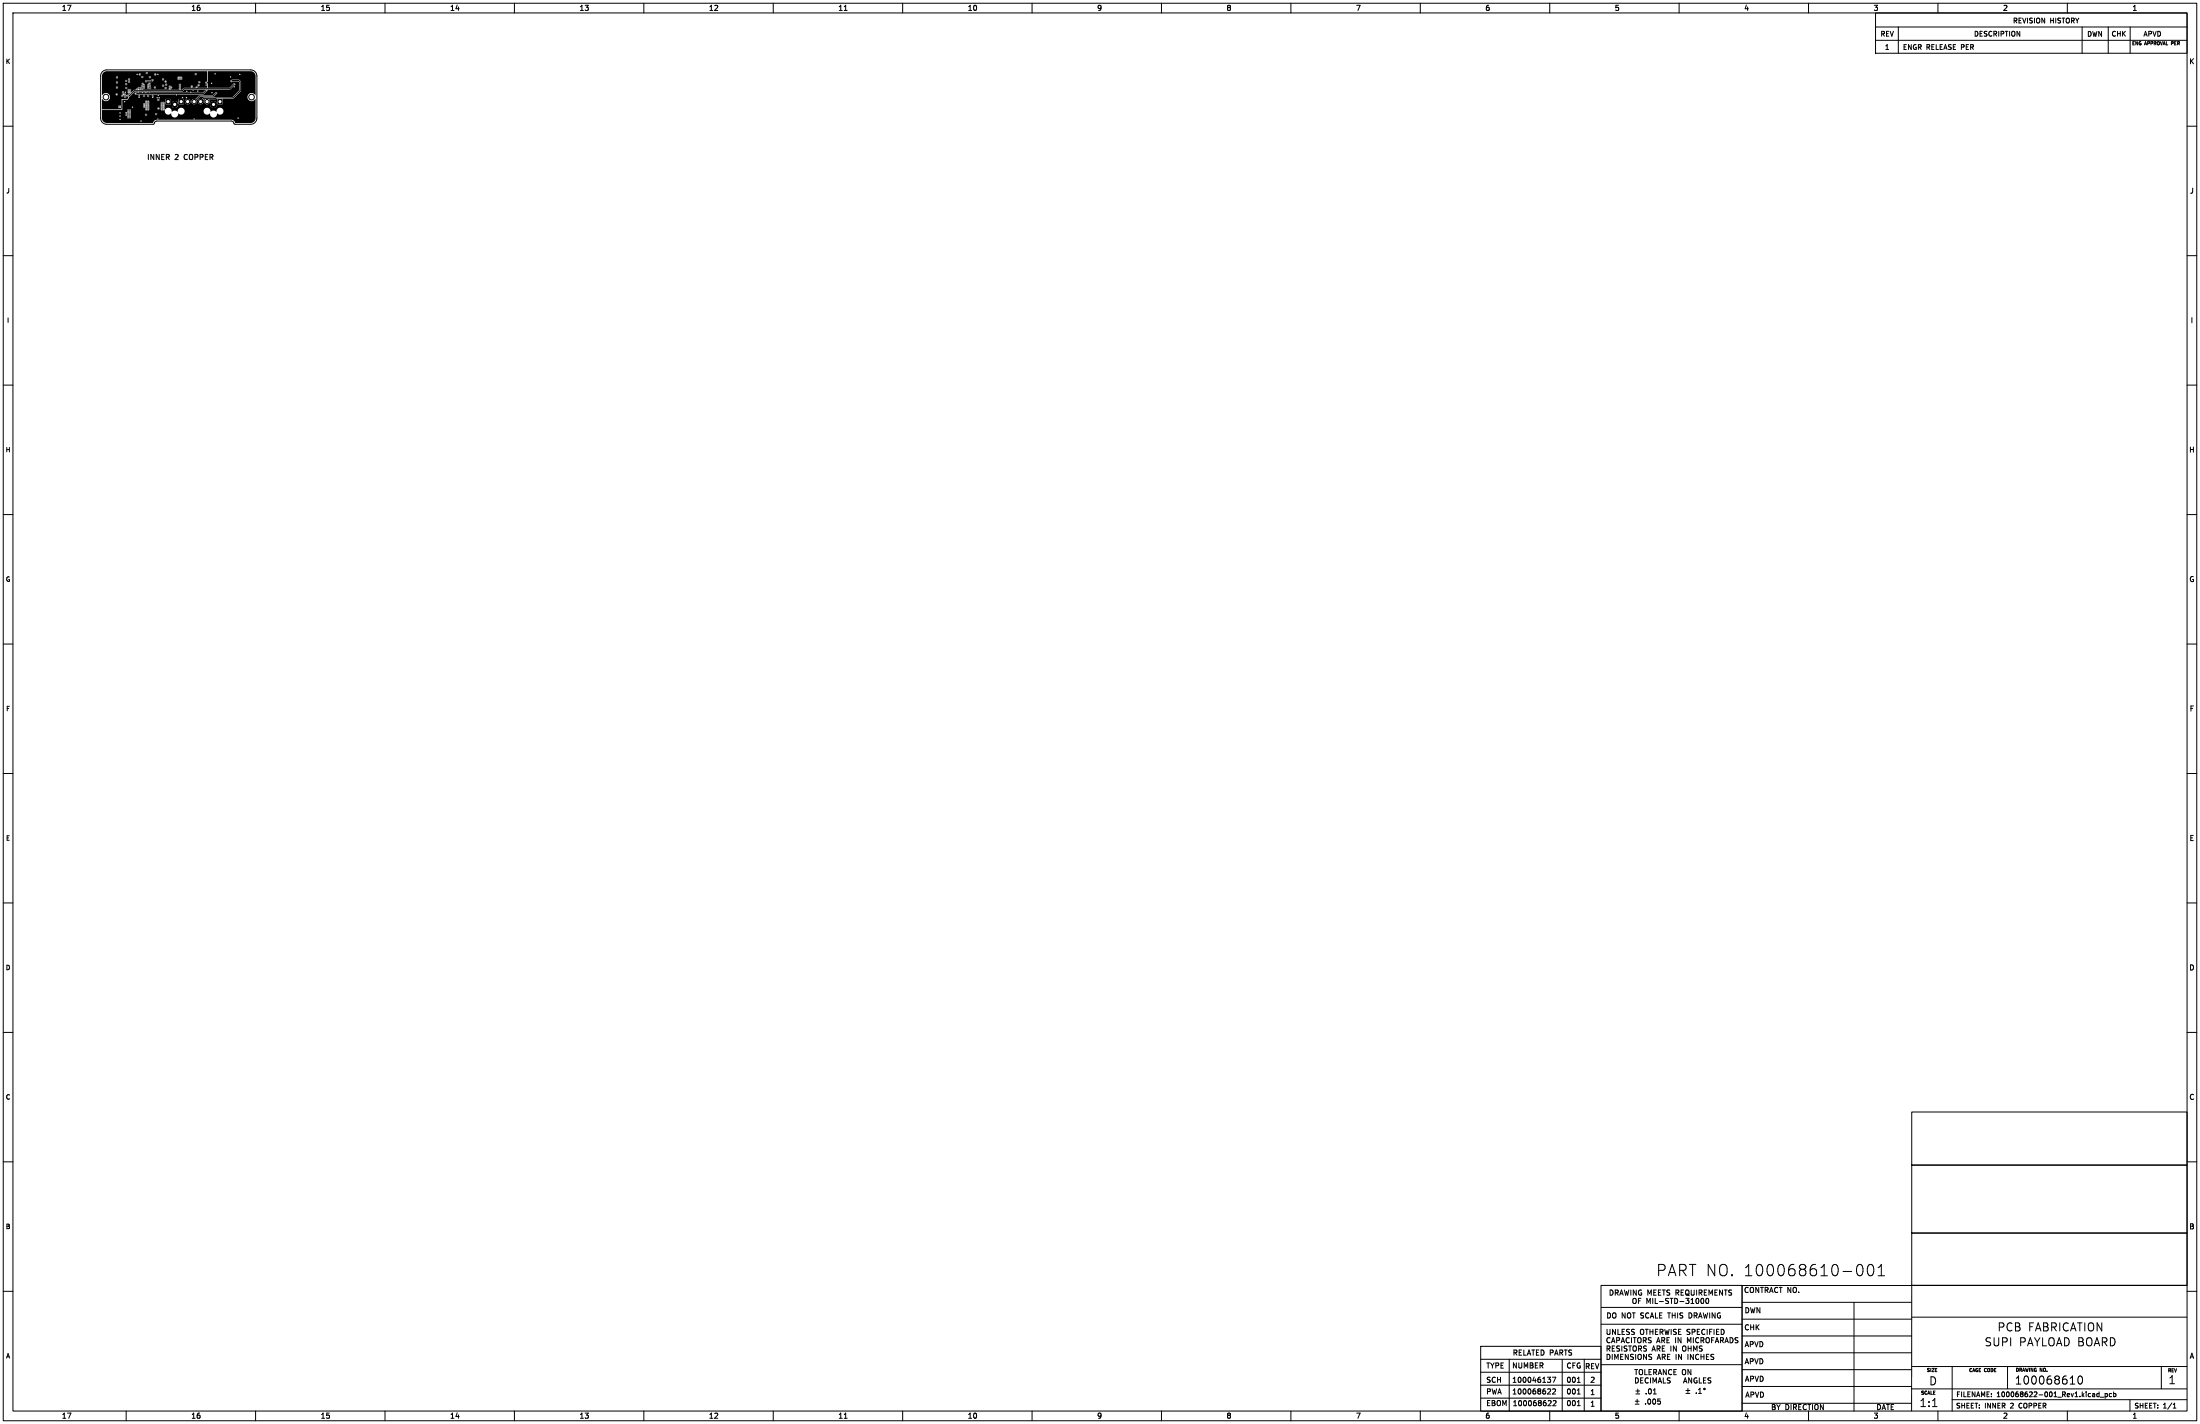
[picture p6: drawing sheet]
<svg xmlns="http://www.w3.org/2000/svg" width="864mm" height="559mm" viewBox="0 0 864 559" stroke-linecap="round" stroke-linejoin="round" font-family="sans-serif">
<g fill="none" stroke="#000" stroke-width=".39">
<path d="M1.3 1.3h861v556.2h-861zM5.1 5.1h853.4v548.6h-853.4zM49.5 1.3v3.8M100.3 1.3v3.8M151.1 1.3v3.8M201.9 1.3v3.8M252.7 1.3v3.8M303.5 1.3v3.8M331.4 4.1h1.1M354.3 1.3v3.8M405.1 1.3v3.8M455.9 1.3v3.8"/>
<path d="M506.7 1.3v3.8M557.5 1.3v3.8M608.3 1.3v3.8M659.1 1.3v3.8M709.9 1.3v3.8M736.2 5.1h122.3v15.8h-122.3zM736.2 10.6h122.3M736.3 15.8h122.2M745.2 10.6v10.3M760.7 1.3v3.8M811.5 1.3v3.8M817.3 10.6v10.3"/>
<path d="M827.6 10.6v10.3M836.2 10.6v10.3M40.2 28.1l1.7-.7h56.5a2.41 2.41 0 0 1 2.4 2.4v16.6a2.41 2.41 0 0 1-2.4 2.4h-6.2l-.7-1.1-.7-.2h-29.2l-.7 .2-.8 1.1h-18.2a2.41 2.41 0 0 1-2.4-2.4v-16.6zM59.9 31.4l-.5 .5h-2.1M81.1 35.4l-1.4 1.3h-26.4M84.8 36.6l-1.1 1h-5.3l-2.2 2.3M90.9 31.8l.2-.2h2.6l.6 .6v3.4l-2.8 2.8-11.5 .2-1.3 1.3M91.9 33.1l-1.7 1.7h-17.9l-.8 .8h-18.7l-1.9 1.9h-.6M1.3 49.5h3.8M858.5 49.5h3.8M58.2 60.6v2M60.4 60.6v2l-1.2-2v2"/>
<path d="M62.5 60.6v2l-1.2-2v2M63.5 61.6h.6M64.4 60.6h-.9v2h.9M65.3 61.7l1-.1 .1-.8-1.1-.2v2M65.8 61.7l.7 .9M1.3 100.3h3.8M858.5 100.3h3.8M1.3 151.1h3.8M858.5 151.1h3.8M1.3 201.9h3.8M858.5 201.9h3.8M1.3 252.7h3.8"/>
<path d="M858.5 252.7h3.8M1.3 303.5h3.8M858.5 303.5h3.8M1.3 354.3h3.8M858.5 354.3h3.8M1.3 405.1h3.8M858.5 405.1h3.8M750.4 436.4h108.1v20.8h-108.1zM1.3 455.9h3.8M750.4 457.2h108.1v26.7h-108.1zM858.5 455.9h3.8M728.8 497.9a1.63 1.63 0 0 1 1-1.7 1.14 1.14 0 0 1 1.3 .8 2.29 2.29 0 0 1-1.3 3.6 1.63 1.63 0 0 1-1-1.7"/>
<path d="M733.4 496.6a1.06 1.06 0 0 1 1.1-.4 1.06 1.06 0 0 1 .8 .8 2.29 2.29 0 0 1-1.2 3.6 2.71 2.71 0 0 1-.7-4zM737.2 497.5l1.3-1.3v4.4M750.4 483.9h108.1v20.5h-108.1zM1.3 506.7h3.8M628.5 504.4h55.3v49.4h-55.3zM628.5 519.7h55.3M628.6 513.1h55.2M631.1 515.2a1.03 1.03 0 0 1 1.1 1 1.03 1.03 0 0 1-1.1 1zM632 506.2a1.03 1.03 0 0 1 1.2 1 1.03 1.03 0 0 1-1.2 1.1zM633.3 515.3l.6-.1 .4 .3 .1 1-.5 .7-.8-.3-.1-1zM634.1 507.3l.9-.1 .1-.8-1-.2v2.1M634.6 507.3l.6 1"/>
<path d="M635.8 508.3l.7-2.1 .7 2.1M636 507.7h1M637.7 506.2l.4 2.1 .4-1.5 .4 1.5 .5-2.1M640.2 506.2v2.1M641.2 509.6l.6-.1 .4 .3 .1 1-.5 .7-.8-.3-.1-1zM642.3 506.2v2.1l-1.2-2.1v2.1M643.2 510.5h.6M644.1 509.5h-.9v2M644.3 506.3a.92 .92 0 0 0-1.1 1 .92 .92 0 0 0 1.2 .8v-.7h-.4M646.5 511.5v-2l.6 1.4 .7-1.4v2M646.8 508.3v-2.1l.7 1.5 .7-1.5v2.1M648.8 509.5v2"/>
<path d="M649.2 507.2h.6M649.7 509.5v2h1M650.1 506.2h-.9v2.1h.9M651 507.2h.7M651.4 510.8h1.5M652 506.2h-1v2.1h1M652.6 506.2h1.1M653.1 506.2v2.1M655 509.6l-1.1 .1a.85 .85 0 0 0 1 1.1l-.1 .6h-1M655.5 506.3l-1.1 .1a.85 .85 0 0 0 1 1.1l-.1 .7h-1M655.6 509.5h1.1M656.1 509.5v2"/>
<path d="M657.4 509.5a1.03 1.03 0 0 1 1.2 1 1.03 1.03 0 0 1-1.2 1zM657.9 507.3l.9-.1 .1-.8-1-.2v2.1M658.4 507.3l.6 1M659.4 510.8h1.6M659.9 507.2h.7M660.9 506.2h-1v2.1h1M661.7 509.5h1.3l-.7 .8 .6 .2v.8h-1.2M661.9 506.3l.6-.1 .4 .3 .1 1.1-.5 .7-.8-.3v-1.1zM662 507.8l1.1 .6M663.8 511.5h1.1M663.8 510.1l.6-.6v2M663.9 506.2v1.7l.4 .4 .7-.4v-1.7"/>
<path d="M666 509.6l.2-.1a.99 .99 0 0 1 .7 1 .99 .99 0 0 1-.9 .9l-.3-.6zM666 506.2v2.1M667 507.3l.9-.1 .1-.8-1-.2v2.1M667.5 507.3l.6 1M667.9 509.6l.2-.1a.99 .99 0 0 1 .8 1 .99 .99 0 0 1-1 .9l-.2-.6zM669 507.2h.7M669.9 509.6l.2-.1a.99 .99 0 0 1 .7 1 .99 .99 0 0 1-.9 .9l-.3-.6zM670 506.2h-1v2.1h1M670.8 508.3v-2.1l.7 1.5 .7-1.5v2.1M673.2 507.2h.6M674.1 506.2h-.9v2.1M676.2 506.2v2.1l-1.2-2.1v2.1"/>
<path d="M676.8 506.2h1.2M677.4 506.2v2.1M679.7 506.3l-.7-.1-.4 .4 .2 .5 .6 .2M683.8 517.7h66.6M683.8 511.1h66.6M683.8 504.5v49.2M685.3 513.1a1.03 1.03 0 0 1 1.2 1.1 1.03 1.03 0 0 1-1.2 1zM686.2 505.4a.9 .9 0 0 0-1.2 .8 .9 .9 0 0 0 1.2 .8M687.2 513.1l.4 2.1 .4-1.5 .4 1.5 .5-2.1M687.3 505.3l.6-.1 .4 .3 .1 1-.5 .7-.8-.3-.1-1zM690.4 505.2v2l-1.2-2v2M690.8 513.1v2.1l-1.1-2.1v2.1"/>
<path d="M691.1 505.2h1.1M691.6 505.2v2M692.9 506.2h1l.1-.8-1.1-.2v2M693.4 506.2l.7 1M694.6 507.2l.7-2 .7 2M694.8 506.6h1M697.8 505.4a.9 .9 0 0 0-1.2 .8 .9 .9 0 0 0 1.2 .8M698.4 505.2h1.2M699 505.2v2M703 505.2v2l-1.2-2v2M703.9 505.5l.4-.3 .8 .3 .1 1-.3 .6-.6 .1-.4-.3zM706.1 507v.2"/>
<path d="M727.8 511.1v42.6M737.2 500.6h2.6M750.4 504.4v49.3M750.5 516.9h107.9M858.5 504.4h-174.7M858.5 506.7h3.8M581.2 528.3h47.3v25.5h-47.3zM581.2 538.5h47.3M581.2 533.4h47.3M592.4 533.4v20.3M613.2 533.4v20.3M621.9 533.4v20.3"/>
<path d="M628.5 535.5h55.2M630.8 521.6v1.7l.4 .4 .8-.4v-1.7M630.8 531.5a1.03 1.03 0 0 1 1.2 1 1.03 1.03 0 0 1-1.2 1zM630.8 528.2v2M631.3 529.2l.7 1M632 525.1a.82 .82 0 0 0-1 0 .82 .82 0 0 0-.2 1M632.6 526.9l.7-2 .6 2M632.9 528.2v2h.9M632.9 531.5v2M633.8 533.5v-2l.7 1.4 .7-1.4v2M634.1 521.6v2.1l-1.1-2.1v2.1M635.1 521.6v2.1h1"/>
<path d="M635.4 526l.4-.4-.1-.5-1.1-.2v2M635.8 529.8l-.4 .4-.8-.1M636.2 532.4h.6M636.4 526.9l.6-2 .7 2M636.7 528.2v2M636.8 522.6h.6M637.1 531.5h-.9v2h.9M637.7 521.6h-.9v2.1h.9M638.7 529.8l-.4 .4-.8-.1M639.2 531.5v2l-1.2-2v2M639.6 525.1a.82 .82 0 0 0-1.1 0 .82 .82 0 0 0-.2 1M639.7 521.7l-1.1 .1a.85 .85 0 0 0 1 1.1l-.1 .7h-1"/>
<path d="M639.8 528.2v2M640.4 524.9v2M641.1 524.9h1.2M641.1 529.9l.4 .3 .8-.3M641.2 531.5l-1.1 .1a.85 .85 0 0 0 1 1.1l-.1 .7h-1M641.6 521.7l-1.1 .1a.85 .85 0 0 0 1 1.1l-.1 .7h-1M641.7 524.9v2M641.7 537.4h1.2M642.1 531.5v2M642.3 537.4v2.1M642.9 525.2l.4-.3 .8 .3 .1 1.1-.3 .5-.6 .1-.4-.3zM643 531.7l.4-.2 .8 .2 .1 1.1-.3 .6-.6 .1-.4-.3z"/>
<path d="M643.2 529.2l1-.1 .1-.7-1.1-.2v2M643.4 538.8l.1-1.1 .4-.3 .8 .3 .1 1.1M643.7 529.2l.7 1M644 521.9l.4-.3 .8 .3 .1 1.1-.3 .6-.6 .1-.4-.3zM645.1 526l.9-.1 .1-.8-1-.2v2M645.6 526l.6 .9M645.7 537.4v2.1M645.8 521.6h1.2M646.3 528.3l-1 .1a.85 .85 0 0 0 .9 1l-.1 .7h-.9M646.3 531.5v2l-1.1-2v2M646.4 521.6v2.1M647.3 538.4h.7"/>
<path d="M647.7 522.6h1.1M647.7 521.6v2.1M648.2 525l-1.1 .1a.85 .85 0 0 0 1 1.1l-.1 .6h-1M648.3 537.4h-1v2.1M648.4 531.5l-1.1 .1a.85 .85 0 0 0 1 1.1l-.1 .7h-1M648.5 530.2l.6-2 .7 2M648.7 529.6h.9M648.8 521.6v2.1M649.8 522.6h.7M649.9 538.5l.4-.4-.1-.5-1.1-.2v2.1M650.3 526.9l.7-2 .7 2M650.5 529.2l1-.1 .1-.7-1.1-.2v2"/>
<path d="M650.5 526.4h1M650.5 533.5l.7-2 .6 2M650.7 532.9h1M650.8 521.6h-1v2.1h1M650.9 539.5l.7-2.1 .6 2.1M651 529.2l.7 1M651.7 522.7l.9-.1 .1-.8-1-.2v2.1M652.1 522.7l.7 1M652.3 526l1-.1 .1-.8-1.1-.2v2M652.5 532.5l1-.1 .1-.8-1.1-.1v2M652.5 529.1h.7M652.8 526l.7 .9"/>
<path d="M653 532.5l.7 1M653.5 521.6l.5 2.1 .4-1.5 .3 1.5 .5-2.1M653.5 528.2h-1v2h1M654.1 537.4v2.1l-1.2-2.1v2.1M654.4 525.9h.6M654.6 532.4h.6M655.3 524.9h-.9v2h.9M655.5 531.5h-.9v2h.9M655.9 528.2v2M656 521.6v2.1M656.2 537.6a.82 .82 0 0 0-1 0 .82 .82 0 0 0-.2 1M657.1 538.4h.7"/>
<path d="M657.7 524.9v2M657.9 531.5v2M658 521.7l-1 .1a.85 .85 0 0 0 .9 1.1l-.1 .7h-.9M658 528.2v2l-1.1-2v2M658 537.4h-.9v2.1M658.9 522.6h.7M659.9 524.9v2l-1.2-2v2M659.9 521.6h-1v2.1h1M660.1 531.5v2l-1.2-2v2M660.4 538.8l.1-1.1 .4-.3 .7 .3 .1 1.1M660.7 528.3l.6-.1 .4 .3 .1 1-.5 .7-.7-.3-.1-1zM662.4 526.9v-2l.7 1.5 .6-1.5v2"/>
<path d="M662.6 531.5v2M662.7 529.1h1.1M662.7 528.2v2M663.4 521.7l-1.1 .1a.85 .85 0 0 0 1 1.1l-.1 .7h-1M663.8 537.4v2.1l-1.2-2.1v2.1M663.8 528.2v2M664.2 522.7l1-.1 .1-.8-1.1-.2v2.1M664.7 524.9v2M664.7 531.5v2l-1.1-2v2M664.8 530.2v-2l.7 1.4 .7-1.4v2M666.3 522.6h.6M666.8 531.6a.9 .9 0 0 0-1.2 .9 .9 .9 0 0 0 1.2 .8"/>
<path d="M666.8 525.1a.9 .9 0 0 0-1.2 .8 .9 .9 0 0 0 1.2 .8M667.2 521.6h-.9v2.1h.9M667.7 526l1-.1 .1-.8-1.1-.2v2M667.7 531.5v2M667.7 532.4h1.2M668.2 528.3l-1.1 .1a.85 .85 0 0 0 1 1l-.1 .7h-1M668.2 526l.7 .9M668.9 531.5v2M669.3 521.8a.9 .9 0 0 0-1.3 .9 .9 .9 0 0 0 1.3 .8M669.8 532.4h.7M669.9 525l.6-.1 .4 .3 .1 1.1-.5 .6-.8-.3v-1zM670.1 521.6v2.1"/>
<path d="M670.8 531.5h-1v2h1M671.1 522.6h.7M671.9 525.9h.7M672.1 521.6h-1v2.1M672.7 531.5l-1 .1a.85 .85 0 0 0 1 1.1l-.1 .7h-1M672.8 521.6v2.1M672.8 524.9h-.9v2M673.3 526.9l.7-2 .7 2M673.5 526.4h1M673.8 522.6h.7M674.8 521.6h-1v2.1h1M675.4 526l.9-.1 .1-.8-1-.2v2"/>
<path d="M675.7 521.6a1.03 1.03 0 0 1 1.1 1.1 1.03 1.03 0 0 1-1.1 1zM675.8 526l.7 .9M677.1 526.9l.7-2 .7 2M677.3 526.4h1M679.1 524.9a1.03 1.03 0 0 1 1.2 1 1.03 1.03 0 0 1-1.2 1zM682.2 525l-1 .1a.85 .85 0 0 0 .9 1.1l-.1 .6h-.9M683.8 537.5h66.6M683.8 530.9h66.6M683.8 524.3h66.6M750.4 536.3h108M766.3 536.3v17.4M788.1 536.2v8.8"/>
<path d="M848.4 536.3v8.7M49.5 553.7v3.8M100.3 553.7v3.8M151.1 553.7v3.8M201.9 553.7v3.8M252.7 553.7v3.8M303.5 553.7v3.8M331.4 556.6h1.1M354.3 553.7v3.8M405.1 553.7v3.8M455.9 553.7v3.8M506.7 553.7v3.8"/>
<path d="M557.5 553.7v3.8M581.2 548.6h47.3M581.2 543.6h47.3M607.4 540.4h1.3l-.7 .8M608.3 545l.4 .4-.1 .5-1.2 1.1h1.3M608.3 553.7v3.8M608.5 541.3v1.1M608.5 549.6l.4 .4-.1 .5-1.2 1.1h1.3M609.4 540.4h1.3l-.8 2.1M609.5 545.2l.7-.2 .4 .6-1.2 1.4h1.2M609.7 549.8l.7-.2 .4 .6-1.2 1.4h1.2M619.2 547h1.1"/>
<path d="M619.2 551.6h1.1M619.2 542.5h1.1M641.9 549.9h1.5M641.9 551h1.5M642 540.7v2l1-.3M642.1 545.8h1.6M642.1 547h1.6M642.7 549.1v1.5M642.9 545.1v1.5M644 540.7v2h1M645.9 550.8v.2M646 542.4l.4 .3 .6-.2"/>
<path d="M647.1 549.1l.2-.1a.99 .99 0 0 1 .7 1 .99 .99 0 0 1-.9 .9l-.3-.7zM647.9 540.7v2M648.9 540.7v2M649 547h1.2M649 549.1l.2-.1a.99 .99 0 0 1 .8 1 .99 .99 0 0 1-1 .9l-.3-.7zM650.2 540.7v2M650.9 542.7l.7-2 .6 2M651.7 549h-.9l-.1 .9h1v.9h-1M652.9 540.7v2h1M655.6 542.3l-.4 .4-.7-.1M659.1 553.7v3.8M660.9 542.7l.6-2 .7 2"/>
<path d="M661.8 546.8h1.6M661.8 545.6h1.6M662.6 544.9v1.5M664 540.7v2l-1.1-2v2M665.3 540.8l-.3 .4M665.9 546.6v.2M666.2 541.9v.6l-.4 .2-.8-.5M666.7 546.8h1.2M666.7 545.4l.6-.6v2M667 540.7v2h1M668.7 540.7v2h1M671.6 542.3l-.4 .4-.8-.1"/>
<path d="M683.8 550.7h66.6M683.8 544.1h66.6M685.3 548.3l.7-2 .6 2M685.5 547.7h1M687.3 547.3l1-.1 .1-.7-1.1-.2v2M689.1 546.3l.6 2 .7-2M691.6 546.3h-.5v2h.5M709.9 553.7v3.8M750.4 545h108M758.6 552h1.8M760.7 553.7v3.8M766.3 549.3h92.1"/>
<path d="M811.5 553.7v3.8M812.6 543.1h1.8M816.1 540.1l.3-.1a1.69 1.69 0 0 1 1.1 1.6 1.69 1.69 0 0 1-1.1 1.5 2.11 2.11 0 0 1-.3-3zM823.4 546.8l.6 .1M824 546.2v1.9M824 548l-.6 .1M824.4 548.3h1.5M826.3 546.9l.6-.1 .4 .4-.2 .8h-.8M826.3 546.8v1.9M828.9 546.9l-.6-.1-.3 .4 .2 .8h.7M829.7 546.9l.5-.1 .4 .4-.2 .8h-.7M829.7 546.2v1.9"/>
<path d="M836.1 549.4v4.3M853.1 552.6h1.1M853.1 551.2l.5-.6v2"/>
<circle cx="41.6" cy="38.1" r="1.1"/>
<circle cx="98.7" cy="38.1" r="1.1"/>
<circle cx="669.1" cy="545.1" r=".28"/>
</g>
<g fill="#000" stroke="#000" stroke-width=".39">
<path d="M65.2 39.1h1.7v1.6h-1.7zM67.8 40.2h1.6v1.6h-1.6zM70.3 39.1h1.6v1.6h-1.6zM83 40.2h1.6v1.6h-1.6zM85.5 39.1h1.7v1.6h-1.7z"/>
<circle cx="45.8" cy="37.1" r=".18"/>
<circle cx="45.9" cy="34.3" r=".18"/>
<circle cx="45.9" cy="32.4" r=".18"/>
<circle cx="45.9" cy="30.4" r=".18"/>
<circle cx="48" cy="37.6" r=".18"/>
<circle cx="48.3" cy="36.2" r=".18"/>
<circle cx="48.5" cy="37.1" r=".18"/>
<circle cx="48.9" cy="39.9" r=".18"/>
<circle cx="49.1" cy="38.1" r=".18"/>
<circle cx="49.1" cy="37.1" r=".18"/>
<circle cx="49.2" cy="36.2" r=".18"/>
<circle cx="49.5" cy="34.5" r=".18"/>
<circle cx="49.5" cy="33" r=".18"/>
<circle cx="49.5" cy="31.8" r=".18"/>
<circle cx="49.6" cy="37.6" r=".18"/>
<circle cx="50.3" cy="37.5" r=".18"/>
<circle cx="50.5" cy="35.3" r=".18"/>
<circle cx="50.5" cy="36.3" r=".18"/>
<circle cx="50.5" cy="35.8" r=".18"/>
<circle cx="50.7" cy="31.1" r=".18"/>
<circle cx="50.7" cy="32.1" r=".18"/>
<circle cx="51.1" cy="36.3" r=".18"/>
<circle cx="51.1" cy="35.3" r=".18"/>
<circle cx="51.1" cy="35.8" r=".18"/>
<circle cx="53.3" cy="36.7" r=".18"/>
<circle cx="53.7" cy="36.1" r=".18"/>
<circle cx="53.7" cy="35.1" r=".18"/>
<circle cx="53.8" cy="29.2" r=".18"/>
<circle cx="54.4" cy="35.2" r=".18"/>
<circle cx="54.4" cy="36.1" r=".18"/>
<circle cx="54.5" cy="34.5" r=".18"/>
<circle cx="54.6" cy="38.2" r=".18"/>
<circle cx="54.6" cy="37.2" r=".18"/>
<circle cx="54.6" cy="37.7" r=".18"/>
<circle cx="54.9" cy="29.2" r=".18"/>
<circle cx="55" cy="35.1" r=".18"/>
<circle cx="55.1" cy="34.5" r=".18"/>
<circle cx="55.8" cy="35.1" r=".18"/>
<circle cx="55.8" cy="34.5" r=".18"/>
<circle cx="55.9" cy="30.2" r=".18"/>
<circle cx="55.9" cy="33.8" r=".18"/>
<circle cx="55.9" cy="36.2" r=".18"/>
<circle cx="56" cy="32.9" r=".18"/>
<circle cx="56.4" cy="33.3" r=".18"/>
<circle cx="56.5" cy="33.9" r=".18"/>
<circle cx="56.5" cy="34.4" r=".18"/>
<circle cx="56.5" cy="37.7" r=".18"/>
<circle cx="57.3" cy="36" r=".18"/>
<circle cx="57.3" cy="31.9" r=".18"/>
<circle cx="57.4" cy="39.9" r=".18"/>
<circle cx="57.6" cy="28.7" r=".18"/>
<circle cx="58.1" cy="37.7" r=".18"/>
<circle cx="58.2" cy="39.9" r=".18"/>
<circle cx="58.2" cy="34.4" r=".18"/>
<circle cx="58.2" cy="33.9" r=".18"/>
<circle cx="58.3" cy="33.3" r=".18"/>
<circle cx="58.7" cy="32.9" r=".18"/>
<circle cx="58.8" cy="36.1" r=".18"/>
<circle cx="58.8" cy="33.8" r=".18"/>
<circle cx="58.8" cy="30.3" r=".18"/>
<circle cx="58.9" cy="34.5" r=".18"/>
<circle cx="59.7" cy="37.2" r=".18"/>
<circle cx="59.9" cy="31.4" r=".18"/>
<circle cx="59.9" cy="38.2" r=".18"/>
<circle cx="60" cy="37.7" r=".18"/>
<circle cx="60.8" cy="34.3" r=".18"/>
<circle cx="61" cy="29.2" r=".18"/>
<circle cx="61.7" cy="38.4" r=".18"/>
<circle cx="62" cy="29.2" r=".18"/>
<circle cx="62.2" cy="37.4" r=".18"/>
<circle cx="62.2" cy="39.2" r=".18"/>
<circle cx="62.5" cy="38.4" r=".18"/>
<circle cx="64" cy="31.1" r=".18"/>
<circle cx="64" cy="33.6" r=".18"/>
<circle cx="65" cy="34.5" r=".18"/>
<circle cx="65" cy="32" r=".18"/>
<circle cx="65.2" cy="33.2" r=".18"/>
<circle cx="66.6" cy="34.8" r=".18"/>
<circle cx="66.6" cy="34" r=".18"/>
<circle cx="67.2" cy="34.3" r=".18"/>
<circle cx="69.2" cy="37.2" r=".18"/>
<circle cx="70.1" cy="30.5" r=".18"/>
<circle cx="70.1" cy="31" r=".18"/>
<circle cx="70.6" cy="34" r=".18"/>
<circle cx="70.6" cy="33.3" r=".18"/>
<circle cx="70.6" cy="31" r=".18"/>
<circle cx="70.6" cy="30.5" r=".18"/>
<circle cx="70.6" cy="34.8" r=".18"/>
<circle cx="71.1" cy="31" r=".18"/>
<circle cx="71.1" cy="30.5" r=".18"/>
<circle cx="71.7" cy="38.3" r=".18"/>
<circle cx="73.2" cy="38.3" r=".18"/>
<circle cx="73.3" cy="35.9" r=".18"/>
<circle cx="73.7" cy="39.9" r=".81"/>
<circle cx="74.9" cy="36.2" r=".18"/>
<circle cx="75.3" cy="33.9" r=".18"/>
<circle cx="75.8" cy="35.3" r=".18"/>
<circle cx="76.2" cy="39.9" r=".81"/>
<circle cx="76.8" cy="29.1" r=".18"/>
<circle cx="77.2" cy="34.3" r=".18"/>
<circle cx="77.6" cy="35.8" r=".18"/>
<circle cx="78" cy="33.5" r=".18"/>
<circle cx="78.2" cy="32.3" r=".18"/>
<circle cx="78.7" cy="39.9" r=".81"/>
<circle cx="80.9" cy="33.4" r=".18"/>
<circle cx="80.9" cy="32.4" r=".18"/>
<circle cx="81.1" cy="35.4" r=".18"/>
<circle cx="81.3" cy="39.9" r=".81"/>
<circle cx="83.1" cy="32.7" r=".18"/>
<circle cx="83.2" cy="36.3" r=".18"/>
<circle cx="84.5" cy="29" r=".18"/>
<circle cx="84.8" cy="36.6" r=".18"/>
<circle cx="90.5" cy="30.2" r=".18"/>
<circle cx="90.9" cy="31.8" r=".18"/>
<circle cx="91.9" cy="33.1" r=".18"/>
<circle cx="91.9" cy="34" r=".18"/>
<circle cx="94.1" cy="29.2" r=".18"/>
<circle cx="46.7" cy="42.2" r=".18"/>
<circle cx="46.7" cy="41.7" r=".18"/>
<circle cx="47.1" cy="46.9" r=".18"/>
<circle cx="47.1" cy="44.3" r=".18"/>
<circle cx="47.1" cy="45.6" r=".18"/>
<circle cx="47.2" cy="42.2" r=".18"/>
<circle cx="47.2" cy="41.7" r=".18"/>
<circle cx="49.5" cy="44.2" r=".18"/>
<circle cx="49.5" cy="44.7" r=".18"/>
<circle cx="49.5" cy="45.2" r=".18"/>
<circle cx="50.3" cy="43.7" r=".18"/>
<circle cx="50.3" cy="46.2" r=".18"/>
<circle cx="50.3" cy="43.2" r=".18"/>
<circle cx="50.3" cy="44.7" r=".18"/>
<circle cx="50.3" cy="45.7" r=".18"/>
<circle cx="50.3" cy="44.2" r=".18"/>
<circle cx="50.3" cy="45.2" r=".18"/>
<circle cx="51.1" cy="44.2" r=".18"/>
<circle cx="51.1" cy="45.2" r=".18"/>
<circle cx="51.1" cy="43.2" r=".18"/>
<circle cx="51.1" cy="44.7" r=".18"/>
<circle cx="51.1" cy="46.2" r=".18"/>
<circle cx="51.1" cy="45.7" r=".18"/>
<circle cx="51.1" cy="43.7" r=".18"/>
<circle cx="52" cy="42.1" r=".18"/>
<circle cx="55.4" cy="47.5" r=".18"/>
<circle cx="56.6" cy="41.9" r=".18"/>
<circle cx="56.6" cy="41.4" r=".18"/>
<circle cx="56.6" cy="40.9" r=".18"/>
<circle cx="57.3" cy="45" r=".18"/>
<circle cx="57.4" cy="40.4" r=".18"/>
<circle cx="57.4" cy="42.9" r=".18"/>
<circle cx="57.4" cy="42.4" r=".18"/>
<circle cx="57.4" cy="40.9" r=".18"/>
<circle cx="57.4" cy="41.9" r=".18"/>
<circle cx="57.4" cy="41.4" r=".18"/>
<circle cx="58.2" cy="40.9" r=".18"/>
<circle cx="58.2" cy="42.9" r=".18"/>
<circle cx="58.2" cy="41.4" r=".18"/>
<circle cx="58.2" cy="42.4" r=".18"/>
<circle cx="58.2" cy="40.4" r=".18"/>
<circle cx="58.2" cy="41.9" r=".18"/>
<circle cx="61.3" cy="44.8" r=".18"/>
<circle cx="62" cy="46.7" r=".18"/>
<circle cx="62.2" cy="42.6" r=".18"/>
<circle cx="63.5" cy="42.9" r=".18"/>
<circle cx="63.5" cy="41.4" r=".18"/>
<circle cx="63.5" cy="40.4" r=".18"/>
<circle cx="63.5" cy="40.9" r=".18"/>
<circle cx="63.5" cy="42.4" r=".18"/>
<circle cx="63.5" cy="41.9" r=".18"/>
<circle cx="64.3" cy="40.4" r=".18"/>
<circle cx="64.3" cy="41.4" r=".18"/>
<circle cx="64.3" cy="42.4" r=".18"/>
<circle cx="64.3" cy="42.9" r=".18"/>
<circle cx="64.3" cy="41.9" r=".18"/>
<circle cx="64.3" cy="40.9" r=".18"/>
<circle cx="76.2" cy="46.7" r=".18"/>
<circle cx="93.5" cy="46.4" r=".18"/>
</g>
<g fill="#000">
<path d="M53.6 35l.6-.1 .2-.6 1.3 .1 .2-1.6 .6 .4 .2 1.3-.7 .1-.1 .6h-2.2zM58.2 33.2l.6-.4-.1 .6 .3 .3v1l-1-.2zM70 30.4l1.2-.1 .1 .8h-1.3zM57.8 36l13.7-.1 .9-.8 8.3 .1-1.1 1.2h-21.8zM40.6 28.5l1.3-.6h39.3v4.2a.46 .46 0 0 0-.7 .4 .46 .46 0 0 0 .8 .3l-.1 1.7-3.5-.1a.48 .48 0 0 0-.5-.5 .48 .48 0 0 0-.5 .6l-1.3-.1a.47 .47 0 0 0 .2-.8 .47 .47 0 0 0-.7 .1 .47 .47 0 0 0 .2 .7l-2.9 .1-1.2 .7-.1-1.5 .1-.2h6.5a.44 .44 0 0 0 .6 .3 .44 .44 0 0 0 .1-.7 .44 .44 0 0 0-.7 .2l-6.5 .2a.46 .46 0 0 0-.3-.6 .46 .46 0 0 0-.5 .2 .46 .46 0 0 0 .1 .6l-.1 1.5h-3.2l.1-.3a.64 .64 0 0 0 .2-1.1 .64 .64 0 0 0-1.1 .4l.1 1h-10l-.2-.4a.64 .64 0 0 0 .8-.1 .64 .64 0 0 0 .1-.8l.8 .2a.51 .51 0 0 0 .1 .7 .51 .51 0 0 0 .7 0l.5 .1 .2-.6h1.1l.3 .4h3.9a.44 .44 0 0 0 .7 .2 .44 .44 0 0 0-.1-.8 .44 .44 0 0 0-.6 .4h-3.4l-.3-.6-.5 .4-1.3-.2 .1-.5 4.4 .2a.43 .43 0 0 0 .7 .1 .43 .43 0 0 0-.1-.7l.6 .1a.44 .44 0 0 0 .7 .3 .44 .44 0 0 0-.1-.8 .44 .44 0 0 0-.6 .4h-1l-.2 .4h-4.4l-.3-.3a.51 .51 0 0 0 0-.8 .51 .51 0 0 0-.8 .4l-.4 1h-.7l-.2-.7a.58 .58 0 0 0-.6-.6 .58 .58 0 0 0-.6 .5l-.1 1.1-.6-.1a.62 .62 0 0 0-.6 0 .62 .62 0 0 0-.3 .6l-1.4 .6-1 1-.1-.6a.63 .63 0 0 0-.2-.7 .63 .63 0 0 0-.7-.1l-.4 .2-.1 .7a.71 .71 0 0 0 .1 .8 .71 .71 0 0 0 .8 .2l-.3 .3a.51 .51 0 0 0-.8 .2 .51 .51 0 0 0 .5 .7l-.4 .9h-2.2l-.1 4h-7.7v-4.1a1.72 1.72 0 0 0 1.8 .9 1.72 1.72 0 0 0 1.4-1.3l-.1-.8h4.5a.57 .57 0 0 0 .6 .4 .57 .57 0 0 0 .5-.5h.2a.48 .48 0 0 0-.4 .6 .48 .48 0 0 0 .6 .3 .48 .48 0 0 0 .4-.6l-.1-.1a.64 .64 0 0 0 .1-.8 .64 .64 0 0 0-.8-.2l-.1-.1a.48 .48 0 0 0 0-.7 .48 .48 0 0 0-.8 .2 .48 .48 0 0 0 .4 .6l-.6 .9h-4.5l-.3-.5 2.6 .1a.44 .44 0 0 0 .7 .2 .44 .44 0 0 0-.1-.7 .44 .44 0 0 0-.6 .4h-2.6l-.7-.5a1.8 1.8 0 0 0-2 .8l-.1-3.1h5.5l.4 .5 .4-.3h2.8a.44 .44 0 0 0 .6 .4 .44 .44 0 0 0 .1-.7 .44 .44 0 0 0-.7 .2l-2.8 .1-.3-.6-.5 .4h-5.5v-1.3l9.1 .1a.44 .44 0 0 0 .7 .2 .44 .44 0 0 0-.1-.7 .44 .44 0 0 0-.6 .4h-9.1v-.6l5.5 .1a.44 .44 0 0 0 .7 .2 .44 .44 0 0 0-.1-.7 .44 .44 0 0 0-.6 .4h-5.5v-.6l9.1 .1a.44 .44 0 0 0 .7 .2 .44 .44 0 0 0-.1-.7 .44 .44 0 0 0-.6 .4h-9.1v-.7h10.2l.3 .5a.44 .44 0 0 0-.3 .6 .44 .44 0 0 0 .6 .3 .44 .44 0 0 0 .2-.6h5.9l.4 .4 2.5-.3h4.8l.4 .4 12.8-.1a.44 .44 0 0 0 .6 .4 .44 .44 0 0 0 .1-.8 .44 .44 0 0 0-.7 .2l-12.4 .2v-.4l-.3-.3-.5 .4h-4.8l.5-.4-.1-.5h3.4a.44 .44 0 0 0 .6 .4 .44 .44 0 0 0 .1-.7 .44 .44 0 0 0-.7 .2h-3.8l-.5 .5-2-.1-.4 .5h-5.9l-.2-.3a.45 .45 0 0 0 .2-.8 .45 .45 0 0 0-.8 .3h-10.2v-.7l5.5 .1a.43 .43 0 0 0 .5 .3 .43 .43 0 0 0 .3-.6h9.1l.4 .5 .5-.4h2.1l.4 .4 .4-.2h10.5a1.04 1.04 0 0 0 1.5 .9l.3-.2a.99 .99 0 0 0-.3-1.1 .99 .99 0 0 0-1.2-.1l-.3 .5h-10.5l-.3-.7-.5 .5h-2.1l-.4-.5-.5 .4h-9.1l-.4-.3-.4 .5h-5.5l.1-1.2h14.3l.4 .4 .5-.4h5.2l.5 .4 .4-.5 15 .1a.43 .43 0 0 0 .7 .2 .43 .43 0 0 0-.1-.7 .43 .43 0 0 0-.6 .4h-15l-.5-.3-.4 .4h-5.2l-.5-.4-.4 .4h-14.3l.3-.5h16.8a.44 .44 0 0 0 .6 .4 .44 .44 0 0 0 .1-.8 .44 .44 0 0 0-.7 .3l-16.8 .1zM40 43.2h7.7l.3-.4v-1.9h8.2l.1 .3a.73 .73 0 0 0-.1 .8 .73 .73 0 0 0 .8 .4 .63 .63 0 0 0 .1 .8 .63 .63 0 0 0 .8 .1 .5 .5 0 0 0 .6-.1 .5 .5 0 0 0 .1-.6l3.2 .1a.43 .43 0 0 0 .7 .2 .43 .43 0 0 0-.1-.7 .43 .43 0 0 0-.6 .4h-3.2v-2.2h4.5v1.9a.62 .62 0 0 0 0 .7 .62 .62 0 0 0 .7 .3h.9a1.41 1.41 0 0 0 .8 1.6 1.41 1.41 0 0 0 1.7-.4 1.42 1.42 0 0 0 1.4 1.6 1.42 1.42 0 0 0 1.4-1.6 1.41 1.41 0 0 0 1.6 .4 1.41 1.41 0 0 0 .9-1.4h7.4v.2a1.42 1.42 0 0 0 1 1.3 1.42 1.42 0 0 0 1.5-.5 1.42 1.42 0 0 0 1.4 1.6 1.42 1.42 0 0 0 1.4-1.6 1.39 1.39 0 0 0 2.3-.2 1.39 1.39 0 0 0-.9-2 1.39 1.39 0 0 0-1.6 1.6 1.56 1.56 0 0 0-2.3 0 1.39 1.39 0 0 0-1.2-1.6 1.39 1.39 0 0 0-1.6 1.2h-7.4l-.1-.2a1.4 1.4 0 0 0-1.6-1 1.4 1.4 0 0 0-1.1 1.6 1.56 1.56 0 0 0-2.3 0 1.44 1.44 0 0 0-.9-1.6 1.44 1.44 0 0 0-1.7 .7l-.1-1.7h2.8l.2 .8h.6v-.8h-3.6v-.5a.56 .56 0 0 0-.2-.7 .56 .56 0 0 0-.7 0l-.5-.1-.2 .4h-4.5l-.1-.2a.51 .51 0 0 0-.1-.7 .51 .51 0 0 0-.7 .1 .69 .69 0 0 0-.7 .2 .69 .69 0 0 0-.1 .7h-.4l-.3 .4h-8.2v-1.7h13.7l.5 .4 .4-.6h2.4v1.9h3.2l.2 .5 .5-.1v.8l.7-.1v-.7h13.2v.7l.7 .1v-.8h-14.7l.2-.5-.4-.2-.4 .3h-1.3l.2-.7h.4v.5h.8v-.8h.6v.8h.7l-.2-.8-2.3 .3v-1.2h3v1.7l.2 .2h1.7l.2-1 .4 .2a1.07 1.07 0 0 0 1.2 .8 1.07 1.07 0 0 0 .9-1l.4 .2a1.07 1.07 0 0 0 1.2 .8 1.07 1.07 0 0 0 1-1l.4 .2a1.1 1.1 0 0 0 1.4 .8 1.1 1.1 0 0 0 .6-1.5l.5-.4h.4a1.1 1.1 0 0 0-.3 1.3 1.1 1.1 0 0 0 1.1 .6h2l.3 .5 .4-.1v.8l.6-.1 .2-.7h-.8l.1-.4-.2-.3-.6 .3h-2l.9-.7h.5v.5h.7v-.8h.6v.8h.8l-.2-.8-2.4 .3-.3-1.2 3.3-.2 .1 2.1h1.9l.1-2.1 4.2-.1 3-2.9v-3.9l-.8-.6h-2.8a.49 .49 0 0 0-.6 .4 .49 .49 0 0 0 .3 .5 .49 .49 0 0 0 .6-.3h2.2l.4 .4v3.2l-2.6 2.5-11.3 .3-1.1 .5a1.07 1.07 0 0 0-1.2 1.1h-.4l-.1-.5 1.4-1.4h5.2l1.1-1a.45 .45 0 0 0 .4-.5 .45 .45 0 0 0-.5-.4 .45 .45 0 0 0-.4 .4l-.8 .8h-5.3l-1.6 1.6-.3-.1a1.07 1.07 0 0 0-1.3 1.1l-.4-.2a1.07 1.07 0 0 0-1.1-.9 1.07 1.07 0 0 0-1 1.1h-.4l-.2-1.1-9.4 .2-.5-.2-.4 .4h-13.7l2.1-.1 .6-1.2 .5-.2h4.9l.4 .4 .5-.4h.7a.44 .44 0 0 0 .6 .4 .44 .44 0 0 0 .1-.7 .44 .44 0 0 0-.7 .2l-.7 .1-.5-.4-.4 .4h-4.9l1.8-1.8h3.8l.2 .4-3.4 .1a.44 .44 0 0 0-.6 0 .44 .44 0 0 0 0 .6 .44 .44 0 0 0 .6 .1h26.2l1.6-1.4 .2-.6h8.7l1.7-1.6a.44 .44 0 0 0 .4-.5 .44 .44 0 0 0-.5-.4 .44 .44 0 0 0-.4 .4l-1.4 1.5-8.5-.1-.1-1.6-.7-.3 .7-.5 .1-4 17.6 .1 .7 .6 .4 .9v7.8a1.74 1.74 0 0 0-1.6-.9 1.74 1.74 0 0 0-1.5 1.1 1.66 1.66 0 0 0 1 2 1.66 1.66 0 0 0 2.1-.8v7.8l-.5 1.1-1.1 .5-6.3 .1-.6-1-.9-.3h-29.4l-.9 .3-.6 1h-18.1l-1.3-.6-.6-1.1v-1.6h16.9l.5 .5 .3-.3-.1-.4h3.3a.44 .44 0 0 0 .6 .4 .44 .44 0 0 0 .1-.8 .44 .44 0 0 0-.7 .2h-3.6l-.4 .4h-16.9z"/>
<circle cx="48" cy="37.5" r=".21"/>
<circle cx="48.3" cy="36.2" r=".17"/>
<circle cx="75.3" cy="33.9" r=".17"/>
</g>
<g fill="#fff" stroke="#fff" stroke-width=".39">
<circle cx="55.8" cy="35.1" r=".08"/>
<circle cx="84.5" cy="29" r=".08"/>
<circle cx="71.1" cy="30.5" r=".08"/>
<circle cx="55.1" cy="34.5" r=".08"/>
<circle cx="60" cy="37.7" r=".08"/>
<circle cx="54.4" cy="36.1" r=".08"/>
<circle cx="58.2" cy="33.9" r=".08"/>
<circle cx="51.1" cy="46.2" r=".08"/>
<circle cx="76.2" cy="46.7" r=".08"/>
<circle cx="51.1" cy="43.2" r=".08"/>
<circle cx="58.7" cy="32.9" r=".08"/>
<circle cx="71.7" cy="38.3" r=".08"/>
<circle cx="50.3" cy="43.2" r=".08"/>
<circle cx="59.9" cy="38.2" r=".08"/>
<circle cx="58.3" cy="33.3" r=".08"/>
<circle cx="49.5" cy="45.2" r=".08"/>
<circle cx="94.1" cy="29.2" r=".08"/>
<circle cx="56.5" cy="33.9" r=".08"/>
<circle cx="90.5" cy="30.2" r=".08"/>
<circle cx="58.9" cy="34.5" r=".08"/>
<circle cx="49.5" cy="44.7" r=".08"/>
<circle cx="70.6" cy="31" r=".08"/>
<circle cx="75.8" cy="35.3" r=".08"/>
<circle cx="56.5" cy="34.4" r=".08"/>
<circle cx="51.1" cy="44.7" r=".08"/>
<circle cx="45.9" cy="30.4" r=".08"/>
<circle cx="57.6" cy="28.7" r=".08"/>
<circle cx="48" cy="37.6" r=".08"/>
<circle cx="50.3" cy="44.7" r=".08"/>
<circle cx="71.1" cy="31" r=".08"/>
<circle cx="70.6" cy="30.5" r=".08"/>
<circle cx="80.9" cy="32.4" r=".08"/>
<circle cx="78.2" cy="32.3" r=".08"/>
<circle cx="62.5" cy="38.4" r=".08"/>
<circle cx="56.4" cy="33.3" r=".08"/>
<circle cx="51.1" cy="45.7" r=".08"/>
<circle cx="62" cy="46.7" r=".08"/>
<circle cx="50.3" cy="45.7" r=".08"/>
<circle cx="58.8" cy="33.8" r=".08"/>
<circle cx="54.4" cy="35.2" r=".08"/>
<circle cx="54.6" cy="37.7" r=".08"/>
<circle cx="54.5" cy="34.5" r=".08"/>
<circle cx="56" cy="32.9" r=".08"/>
<circle cx="70.1" cy="31" r=".08"/>
<circle cx="48.9" cy="39.9" r=".08"/>
<circle cx="55.9" cy="33.8" r=".08"/>
<circle cx="77.6" cy="35.8" r=".08"/>
<circle cx="47.1" cy="44.3" r=".08"/>
<circle cx="74.9" cy="36.2" r=".08"/>
<circle cx="69.2" cy="37.2" r=".08"/>
<circle cx="55" cy="35.1" r=".08"/>
<circle cx="54.6" cy="38.2" r=".08"/>
<circle cx="55.4" cy="47.5" r=".08"/>
<circle cx="76.8" cy="29.1" r=".08"/>
<circle cx="75.3" cy="33.9" r=".08"/>
<circle cx="60.8" cy="34.3" r=".08"/>
<circle cx="58.8" cy="36.1" r=".08"/>
<circle cx="55.9" cy="36.2" r=".08"/>
<circle cx="55.8" cy="34.5" r=".08"/>
<circle cx="47.1" cy="46.9" r=".08"/>
<circle cx="51.1" cy="45.2" r=".08"/>
<circle cx="49.5" cy="44.2" r=".08"/>
<circle cx="62.2" cy="37.4" r=".08"/>
<circle cx="91.9" cy="34" r=".08"/>
<circle cx="53.7" cy="35.1" r=".08"/>
<circle cx="54.6" cy="37.2" r=".08"/>
<circle cx="59.7" cy="37.2" r=".08"/>
<circle cx="50.3" cy="44.2" r=".08"/>
<circle cx="73.2" cy="38.3" r=".08"/>
<circle cx="50.3" cy="43.7" r=".08"/>
<circle cx="50.3" cy="45.2" r=".08"/>
<circle cx="70.1" cy="30.5" r=".08"/>
<circle cx="53.7" cy="36.1" r=".08"/>
<circle cx="45.8" cy="37.1" r=".08"/>
<circle cx="51.1" cy="44.2" r=".08"/>
<circle cx="93.5" cy="46.4" r=".08"/>
<circle cx="73.3" cy="35.9" r=".08"/>
<circle cx="50.3" cy="46.2" r=".08"/>
<circle cx="45.9" cy="34.3" r=".08"/>
<circle cx="58.2" cy="34.4" r=".08"/>
<circle cx="47.1" cy="45.6" r=".08"/>
<circle cx="83.1" cy="32.7" r=".08"/>
<circle cx="51.1" cy="43.7" r=".08"/>
<circle cx="77.2" cy="34.3" r=".08"/>
<circle cx="83.2" cy="36.3" r=".08"/>
<circle cx="52" cy="42.1" r=".08"/>
<circle cx="78" cy="33.5" r=".08"/>
<circle cx="45.9" cy="32.4" r=".08"/>
<circle cx="61.7" cy="38.4" r=".08"/>
<circle cx="48.3" cy="36.2" r=".08"/>
<circle cx="58.2" cy="40.4" r=".08"/>
<circle cx="56.6" cy="40.9" r=".08"/>
<circle cx="57.4" cy="41.4" r=".08"/>
<circle cx="58.2" cy="41.4" r=".08"/>
<circle cx="58.2" cy="42.9" r=".08"/>
<circle cx="58.2" cy="40.9" r=".08"/>
<circle cx="58.2" cy="39.9" r=".08"/>
<circle cx="57.4" cy="42.9" r=".08"/>
<circle cx="57.4" cy="41.9" r=".08"/>
<circle cx="56.6" cy="41.9" r=".08"/>
<circle cx="57.4" cy="39.9" r=".08"/>
<circle cx="58.2" cy="42.4" r=".08"/>
<circle cx="56.6" cy="41.4" r=".08"/>
<circle cx="57.4" cy="40.4" r=".08"/>
<circle cx="57.4" cy="42.4" r=".08"/>
<circle cx="56.5" cy="37.7" r=".08"/>
<circle cx="58.2" cy="41.9" r=".08"/>
<circle cx="58.1" cy="37.7" r=".08"/>
<circle cx="57.3" cy="36" r=".08"/>
<circle cx="57.4" cy="40.9" r=".08"/>
<circle cx="59.9" cy="31.4" r=".08"/>
<circle cx="57.3" cy="31.9" r=".08"/>
<circle cx="50.5" cy="36.3" r=".08"/>
<circle cx="49.5" cy="31.8" r=".08"/>
<circle cx="50.5" cy="35.8" r=".08"/>
<circle cx="49.5" cy="33" r=".08"/>
<circle cx="50.7" cy="32.1" r=".08"/>
<circle cx="51.1" cy="36.3" r=".08"/>
<circle cx="51.1" cy="35.8" r=".08"/>
<circle cx="51.1" cy="35.3" r=".08"/>
<circle cx="50.5" cy="35.3" r=".08"/>
<circle cx="50.7" cy="31.1" r=".08"/>
<circle cx="49.5" cy="34.5" r=".08"/>
<circle cx="66.6" cy="34" r=".08"/>
<circle cx="64" cy="31.1" r=".08"/>
<circle cx="65.2" cy="33.2" r=".08"/>
<circle cx="66.6" cy="34.8" r=".08"/>
<circle cx="67.2" cy="34.3" r=".08"/>
<circle cx="70.6" cy="34.8" r=".08"/>
<circle cx="70.6" cy="34" r=".08"/>
<circle cx="70.6" cy="33.3" r=".08"/>
<circle cx="65" cy="34.5" r=".08"/>
<circle cx="65" cy="32" r=".08"/>
<circle cx="64" cy="33.6" r=".08"/>
<circle cx="55.9" cy="30.2" r=".08"/>
<circle cx="58.8" cy="30.3" r=".08"/>
<circle cx="64.3" cy="40.4" r=".08"/>
<circle cx="64.3" cy="42.9" r=".08"/>
<circle cx="63.5" cy="40.4" r=".08"/>
<circle cx="64.3" cy="41.9" r=".08"/>
<circle cx="63.5" cy="42.4" r=".08"/>
<circle cx="64.3" cy="41.4" r=".08"/>
<circle cx="63.5" cy="40.9" r=".08"/>
<circle cx="64.3" cy="42.4" r=".08"/>
<circle cx="64.3" cy="40.9" r=".08"/>
<circle cx="63.5" cy="42.9" r=".08"/>
<circle cx="63.5" cy="41.9" r=".08"/>
<circle cx="63.5" cy="41.4" r=".08"/>
<circle cx="46.7" cy="42.2" r=".08"/>
<circle cx="46.7" cy="41.7" r=".08"/>
<circle cx="53.8" cy="29.2" r=".08"/>
<circle cx="62" cy="29.2" r=".08"/>
<circle cx="80.9" cy="33.4" r=".08"/>
<circle cx="49.6" cy="37.6" r=".08"/>
<circle cx="49.2" cy="36.2" r=".08"/>
<circle cx="47.2" cy="42.2" r=".08"/>
<circle cx="47.2" cy="41.7" r=".08"/>
<circle cx="54.9" cy="29.2" r=".08"/>
<circle cx="61" cy="29.2" r=".08"/>
<circle cx="90.9" cy="31.8" r=".08"/>
<circle cx="84.8" cy="36.6" r=".08"/>
<circle cx="62.2" cy="42.6" r=".08"/>
<circle cx="62.2" cy="39.2" r=".08"/>
<circle cx="57.3" cy="45" r=".08"/>
<circle cx="61.3" cy="44.8" r=".08"/>
<circle cx="48.5" cy="37.1" r=".08"/>
<circle cx="53.3" cy="36.7" r=".08"/>
<circle cx="81.1" cy="35.4" r=".08"/>
<circle cx="49.1" cy="38.1" r=".08"/>
<circle cx="49.1" cy="37.1" r=".08"/>
<circle cx="91.9" cy="33.1" r=".08"/>
<circle cx="50.3" cy="37.5" r=".08"/>
<circle cx="41.6" cy="38.1" r="1.1"/>
<circle cx="98.7" cy="38.1" r="1.1"/>
<circle cx="86.4" cy="43.6" r=".72"/>
<circle cx="86.4" cy="39.9" r=".41"/>
<circle cx="68.6" cy="44.8" r=".72"/>
<circle cx="68.6" cy="41" r=".41"/>
<circle cx="66" cy="43.6" r=".72"/>
<circle cx="66" cy="39.9" r=".41"/>
<circle cx="83.8" cy="44.8" r=".72"/>
<circle cx="83.8" cy="41" r=".41"/>
<circle cx="71.1" cy="43.6" r=".72"/>
<circle cx="81.3" cy="43.6" r=".72"/>
<circle cx="71.1" cy="39.9" r=".41"/>
<circle cx="73.7" cy="39.9" r=".41"/>
<circle cx="76.2" cy="39.9" r=".41"/>
<circle cx="78.7" cy="39.9" r=".41"/>
<circle cx="81.3" cy="39.9" r=".41"/>
</g>
<text font-size="6.2" x="649.8" y="501.4">PART NO. 100068610-001</text>
<g font-size="4.4">
<text x="784.1" y="522.7">PCB FABRICATION</text>
<text x="779" y="528.6">SUPI</text>
<text x="792.4" y="528.6">PAYLOAD BOARD</text>
<text x="757.3" y="543.9">D</text>
<text x="790.7" y="543.6">100068610</text>
<text x="851.2" y="543.5">1</text>
<text x="753.3" y="552.4">1:1</text>
</g>
<g font-size="2.8">
<text x="24.1" y="4.5">17</text>
<text x="74.9" y="4.5">16</text>
<text x="125.7" y="4.5">15</text>
<text x="176.5" y="4.5">14</text>
<text x="227.3" y="4.5">13</text>
<text x="278.1" y="4.5">12</text>
<text x="328.9" y="4.5">11</text>
<text x="379.7" y="4.5">10</text>
<text x="430.5" y="4.5">9</text>
<text x="481.3" y="4.5">8</text>
<text x="532.1" y="4.5">7</text>
<text x="582.9" y="4.5">6</text>
<text x="633.7" y="4.5">5</text>
<text x="684.5" y="4.5">4</text>
<text x="735.3" y="4.5">3</text>
<text x="786.1" y="4.5">2</text>
<text x="836.9" y="4.5">1</text>
<text x="859.3" y="25.5">K</text>
<text x="67.3" y="63.1">INNER</text>
<text x="68.6" y="63.1">2</text>
<text x="72.4" y="63.1">COPPER</text>
<text x="859.5" y="76.3">J</text>
<text x="859.8" y="127.1">I</text>
<text x="859.3" y="177.9">H</text>
<text x="859.3" y="228.7">G</text>
<text x="859.5" y="279.5">F</text>
<text x="859.4" y="330.3">E</text>
<text x="859.3" y="381.1">D</text>
<text x="859.3" y="431.9">C</text>
<text x="859.3" y="482.7">B</text>
<text x="671.6" y="510.3">MIL-STD-</text>
<text x="636.4" y="517.6">NOT</text>
<text x="638.3" y="517.6">DO SCALE THIS DRAWING</text>
<text x="684.6" y="522.3">CHK</text>
<text x="593.7" y="532.2">RELATED PARTS</text>
<text x="630.2" y="529">UNLESS</text>
<text x="684.7" y="528.9">APVD</text>
<text x="794.5" y="529">ARE IN</text>
<text x="802.5" y="529">ARE</text>
<text x="806.7" y="529">INCHES</text>
<text x="859.5" y="533.5">A</text>
<text x="583.3" y="537.3">TYPE</text>
<text x="593.5" y="537.2">NUMBER</text>
<text x="614.8" y="537.3">CFG</text>
<text x="622.1" y="537.5">REV</text>
<text x="684.7" y="535.6">APVD</text>
<text x="583.3" y="542.9">SCH</text>
<text x="593.5" y="542.9">100046137</text>
<text x="614.8" y="542.9">001</text>
<text x="624.1" y="542.9">2</text>
<text x="641.4" y="541.5">TOLERANCE ON</text>
<text x="666.1" y="541.5">DECIMALS</text>
<text x="684.8" y="542.5">APVD</text>
<text x="687.6" y="541.5">AN</text>
<text x="583.3" y="547.4">PWA</text>
<text x="593.5" y="547.4">100068622</text>
<text x="614.8" y="547.4">001</text>
<text x="624.1" y="547.7">1</text>
<text x="645.8" y="547.4">.01</text>
<text x="692.5" y="548.7">APVD</text>
<text x="24.1" y="556.9">17</text>
<text x="74.9" y="556.9">16</text>
<text x="125.7" y="556.9">15</text>
<text x="176.5" y="556.9">14</text>
<text x="227.3" y="556.9">13</text>
<text x="278.1" y="556.9">12</text>
<text x="328.9" y="556.9">11</text>
<text x="379.7" y="556.9">10</text>
<text x="430.5" y="556.9">9</text>
<text x="481.3" y="556.9">8</text>
<text x="532.1" y="556.9">7</text>
<text x="582.9" y="556.9">6</text>
<text x="583.3" y="552">EBOM</text>
<text x="593.7" y="552">100068622</text>
<text x="614.8" y="552">001</text>
<text x="624.1" y="552.2">1</text>
<text x="633.7" y="556.9">5</text>
<text x="684.5" y="556.9">4</text>
<text x="695.1" y="553.6">BY DIRECTION</text>
<text x="735.3" y="556.9">3</text>
<text x="736.4" y="553.6">DATE</text>
<text x="786.1" y="556.9">2</text>
<text x="836.9" y="556.9">1</text>
</g>
<g font-size="2.7">
<text x="790.1" y="9.4">REVISION</text>
<text x="804.6" y="9.4">HISTORY</text>
<text x="738" y="14.6">REV</text>
<text x="774.8" y="14.6">DESCRIPTION</text>
<text x="819.2" y="14.6">DWN</text>
<text x="828.7" y="14.6">CHK</text>
<text x="841.3" y="14.6">APVD</text>
<text x="739.8" y="19.8">1</text>
<text x="746.8" y="19.8">ENGR RELEASE PER</text>
<text x="767.8" y="548.5">FILENAME:</text>
<text x="783.7" y="548.5">100068622-001_Rev1.kicad_pcb</text>
<text x="767.7" y="552.9">SHEET: INNER</text>
<text x="789.2" y="552.9">2</text>
<text x="792.7" y="552.9">COPPER</text>
<text x="837.7" y="552.9">SHEET: 1/1</text>
</g>
<g font-size="2.5">
<text x="2.2" y="25.3">K</text>
<text x="2.4" y="76.1">J</text>
<text x="2.6" y="126.9">I</text>
<text x="2.1" y="177.7">H</text>
<text x="2.2" y="228.5">G</text>
<text x="2.3" y="279.3">F</text>
<text x="2.2" y="330.1">E</text>
<text x="2.2" y="380.9">D</text>
<text x="2.2" y="431.7">C</text>
<text x="2.2" y="482.5">B</text>
<text x="2.3" y="533.3">A</text>
</g>
<g font-size="1.8">
<text x="836.8" y="18">ENG</text>
<text x="841.9" y="18">APPROVAL PER</text>
<text x="756.2" y="538.6">SIZE</text>
<text x="772.8" y="538.6">CAGE CODE</text>
<text x="791.1" y="538.5">DRAWING NO.</text>
<text x="850.8" y="538.7">REV</text>
<text x="753.9" y="547.5">SCALE</text>
</g>
</svg>
